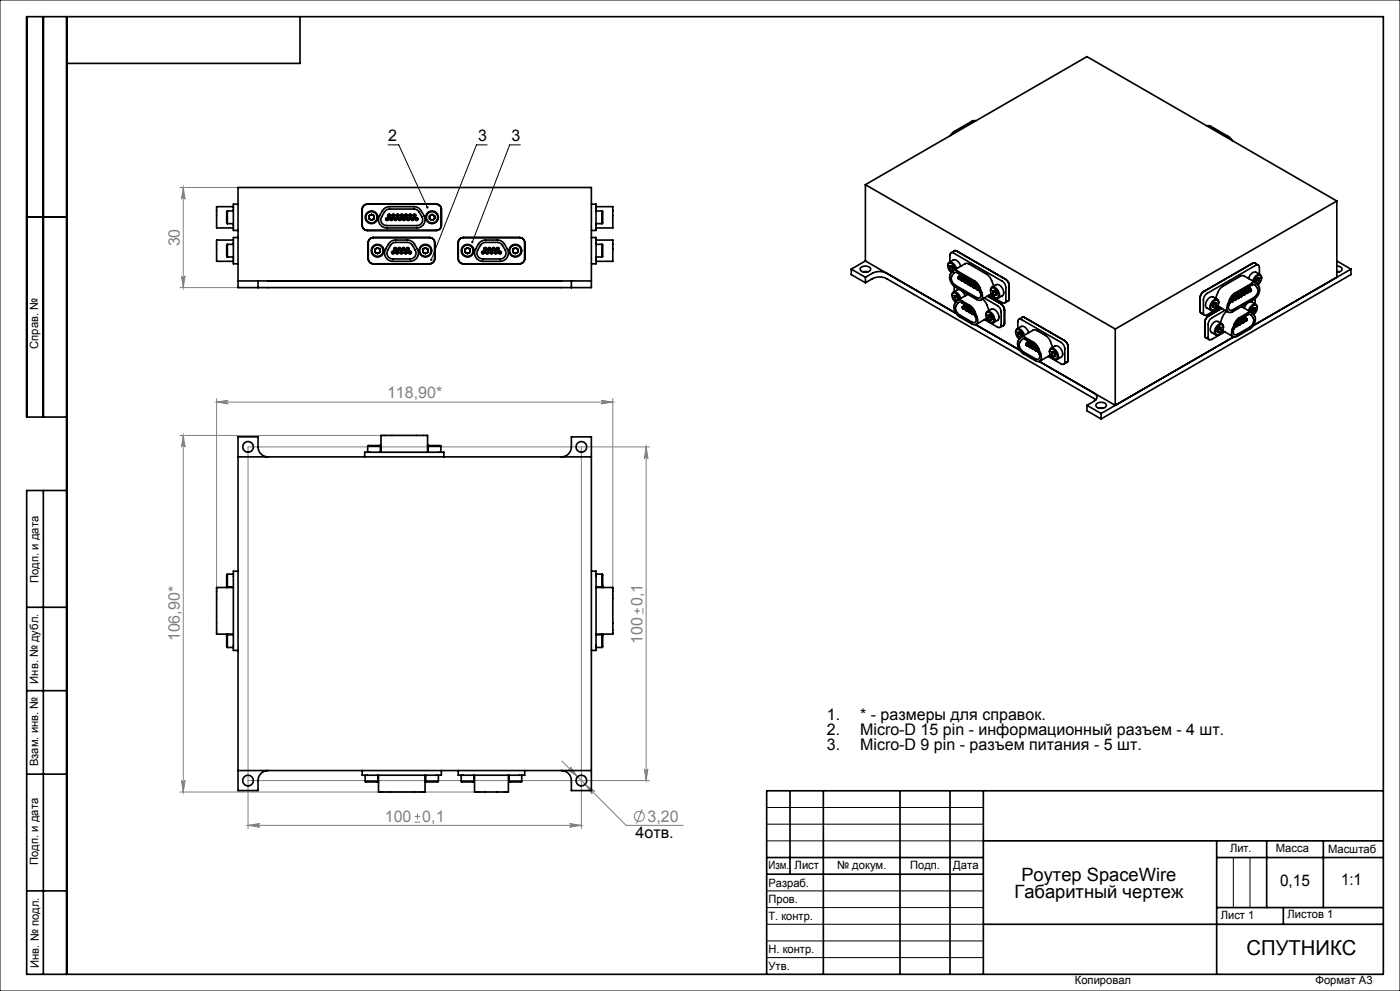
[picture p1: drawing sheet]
<svg xmlns="http://www.w3.org/2000/svg" width="420mm" height="297mm" viewBox="0 0 420 297" stroke-linecap="round" stroke-linejoin="round" font-family="sans-serif">
<g fill="none" stroke="#808080" stroke-width=".3">
<path d="M54 56.2h17.4M55 56.2l.5 3.5a.54 .54 0 0 0-.5-.5 .54 .54 0 0 0-.6 .5zM55 56.2v30M54 86.2h17.4M54.4 82.7a.54 .54 0 0 0 .6 .5 .54 .54 0 0 0 .5-.5l-.5 3.5zM65 119.5v59.9M180.3 120l3.5 .5-3.5 .5a.54 .54 0 0 0 .6-.5 .54 .54 0 0 0-.6-.5zM183.8 119.5v59.9M54 130.5h63.6M55 130.5l.5 3.5a.54 .54 0 0 0-.5-.5 .54 .54 0 0 0-.6 .5zM55 130.5v106.9M65 120.5l3.5-.5a.54 .54 0 0 0-.5 .5 .54 .54 0 0 0 .5 .5z"/>
<path d="M65 120.5h118.8M174.4 133.9v114.5M193.8 133.9v100M193.8 133.9l.6 3.5a.54 .54 0 0 0-.6-.5 .54 .54 0 0 0-.5 .5zM194.8 133.9h-120.4v114.5M190.3 183.1h1.7M191.2 182.3v1.7M192.9 182.3v1.7M54 237.4h91.7M54.4 233.9a.54 .54 0 0 0 .6 .5 .54 .54 0 0 0 .5-.5l-.5 3.5zM74.4 233.9h120.4M168.5 228l19.3 19.4h17.2"/>
<path d="M171.2 229.9l2.1 2.9-2.9-2.1a.54 .54 0 0 0 .8 0 .54 .54 0 0 0 0-.8zM175.5 235.1l2.9 2.1a.54 .54 0 0 0-.7 0 .54 .54 0 0 0-.1 .7zM193.3 230.4a.54 .54 0 0 0 .5 .5 .54 .54 0 0 0 .6-.5l-.6 3.5zM74.4 247.4l3.5-.6a.54 .54 0 0 0-.5 .6 .54 .54 0 0 0 .5 .5zM74.4 247.4h100M124.4 246.4h1.7M124.4 244.7h1.7M125.2 243.8v1.7M170.9 246.8l3.5 .6-3.5 .5a.54 .54 0 0 0 .5-.5 .54 .54 0 0 0-.5-.6zM192.7 242.5l-1.8 4.3"/>
<circle cx="191.8" cy="244.7" r="1.5"/>
</g>
<g fill="none" stroke="#000" stroke-width=".3">
<path d="M0 0h420v297h-420zM116.4 43.4h3.2l8.6 18.8M146.1 43.4h-3.2l-13.5 34.5M156.1 43.4h-3.2l-11.2 29.1M230 242h65M230 247h65M230 252h65M370 257v15M375 257v15M230 267h65M230 272h65M230 277h65"/>
<path d="M230 282h65M230 287h65"/>
</g>
<g fill="none" stroke="#000" stroke-width=".5">
<path d="M13 5v120M20 5v287M90 5v14h-70M8 65h12M20 125h-12v-120h407v287h-407v-145h12M13 147v145M8 182h12M8 207h12M8 232h12M237 237v25M247 237v55M270 237v55"/>
<path d="M285 237v55M295 237v55M415 237h-185v55M230 257h65M295 252h120M365 252v40M365 257h50M380 252v20M397 252v20M8 267h12M230 262h65M295 277h120"/>
<path d="M365 272h50M385 272v5"/>
</g>
<path d="M128 61.9l-.1 .5 .5 .1-.2-.3 .2 .2 .1-.4zM129.1 77.6l-.1 .3 .2 .3 .2-.3-.2 .3a.36 .36 0 0 0 .5-.4 .36 .36 0 0 0-.6-.2zM141.4 72.3l.1 .5 .2-.3-.1 .4a.36 .36 0 0 0 .4-.5 .36 .36 0 0 0-.6-.1z" fill="#000"/>
<g fill="#808080">
<path d="M74.4 247.4l3.5-.6a.54 .54 0 0 0-.5 .6 .54 .54 0 0 0 .5 .5zM170.9 246.8l3.5 .6-3.5 .5a.54 .54 0 0 0 .5-.5 .54 .54 0 0 0-.5-.6zM65 120.5l3.5-.5a.54 .54 0 0 0-.5 .5 .54 .54 0 0 0 .5 .5zM180.3 120l3.5 .5-3.5 .5a.54 .54 0 0 0 .6-.5 .54 .54 0 0 0-.6-.5zM171.2 229.9a.54 .54 0 0 1 0 .8 .54 .54 0 0 1-.8 0l2.9 2.1zM175.5 235.1l2.1 2.8a.54 .54 0 0 1 .1-.7 .54 .54 0 0 1 .7 0z"/>
<path d="M54.4 82.7a.54 .54 0 0 0 .6 .5 .54 .54 0 0 0 .5-.5l-.5 3.5zM55 56.2l.5 3.5a.54 .54 0 0 0-.5-.5 .54 .54 0 0 0-.6 .5z"/>
<path d="M193.8 133.9l.6 3.5a.54 .54 0 0 0-.6-.5 .54 .54 0 0 0-.5 .5zM193.3 230.4a.54 .54 0 0 0 .5 .5 .54 .54 0 0 0 .6-.5l-.6 3.5zM55 130.5l.5 3.5a.54 .54 0 0 0-.5-.5 .54 .54 0 0 0-.6 .5zM54.4 233.9a.54 .54 0 0 0 .6 .5 .54 .54 0 0 0 .5-.5l-.5 3.5z"/>
</g>
<g fill="none" stroke="#000" stroke-width=".5">
<path d="M292.7 36.2l-.9 .1-5.5 3.1-1.2 1.2M362.1 37.8l.5-.1 .7 .2 5.4 3.2 1 1.1M259.6 55.3v22.9M259.6 55.3l66.5-38.3 74.9 43.2M259.6 55.3l75 43.3M68.2 67h1.8M68.2 63.2h1.8M68.2 63.2l-.2 .2v3.4l.2 .2M68.2 73.2l-.2 .2v3.4l.2 .2M68.2 77h1.8M68.2 73.2h1.8M68.2 63.2v3.8"/>
<path d="M68.2 73.2v3.8M70 71.9h-5v6.4h5M70 61.9h-5v6.4h5M71.4 71.2h-1.4v7.9h1.4M71.4 61.2h-1.4v7.9h1.4M108.7 67.5a1.57 1.57 0 0 0 1.5 1.6M110.2 61.2a1.57 1.57 0 0 0-1.5 1.6M110.5 77.5a1.57 1.57 0 0 0 1.5 1.6M110.7 64.7l.8-.5 .7 .5v.9l-.7 .4-.8-.4zM110.9 71.6l1.1-.4h16.9a1.5 1.5 0 0 1 1.5 1.5v4.9a1.5 1.5 0 0 1-1.5 1.5h-16.9a1.5 1.5 0 0 1-1.5-1.5v-4.9zM112 71.2a1.57 1.57 0 0 0-1.5 1.6M112.5 74.7l.8-.5 .7 .5v.9l-.7 .4-.8-.4z"/>
<path d="M115.1 62.7l1.4-.7 7.7-.1a2.46 2.46 0 0 1 2.1 1.3 3.5 3.5 0 0 1 .9 3.9 2.46 2.46 0 0 1-2.1 1.2h-9.1a2.46 2.46 0 0 1-2.1-3.7zM115.6 63.2l1.3-.6h7.3a1.75 1.75 0 0 1 1.5 .9 3.1 3.1 0 0 1 1.1 2.8 1.75 1.75 0 0 1-1.7 1.3h-9.1a1.75 1.75 0 0 1-1.5-2.6zM116.9 72.7l1.4-.7 3.9-.1a2.46 2.46 0 0 1 2.1 1.3 3.5 3.5 0 0 1 .9 3.9 2.46 2.46 0 0 1-2.1 1.2h-5.3a2.46 2.46 0 0 1-2.1-3.7zM117.4 73.2l1-.5 3.8-.1a1.75 1.75 0 0 1 1.5 .9 3.1 3.1 0 0 1 1.1 2.8 1.75 1.75 0 0 1-1.7 1.3h-5.3a1.75 1.75 0 0 1-1.5-2.6zM126.8 74.7l.8-.5 .8 .5v.9l-.8 .4-.8-.4zM128.8 71.2a1.57 1.57 0 0 1 1.6 1.6M128.8 64.7l.8-.5 .8 .5v.9l-.8 .4-.8-.4zM130.4 77.5a1.57 1.57 0 0 1-1.6 1.6M130.8 61.2a1.57 1.57 0 0 1 1.6 1.6M130.9 61.2h-20.7a1.5 1.5 0 0 0-1.5 1.5v4.9a1.5 1.5 0 0 0 1.5 1.5h20.7M130.9 61.2a1.5 1.5 0 0 1 1.5 1.5v4.9a1.5 1.5 0 0 1-1.5 1.5M132.4 67.5a1.57 1.57 0 0 1-1.6 1.6"/>
<path d="M137.5 77.5a1.57 1.57 0 0 0 1.5 1.6M137.9 71.6l1.1-.4h16.9a1.5 1.5 0 0 1 1.5 1.5v4.9a1.5 1.5 0 0 1-1.5 1.5h-16.9a1.5 1.5 0 0 1-1.5-1.5v-4.9zM139 71.2a1.57 1.57 0 0 0-1.5 1.6M139.5 74.7l.8-.5 .7 .5v.9l-.7 .4-.8-.4zM143.9 72.7l1.4-.7 3.9-.1a2.46 2.46 0 0 1 2.1 1.3 3.5 3.5 0 0 1 .9 3.9 2.46 2.46 0 0 1-2.1 1.2h-5.3a2.46 2.46 0 0 1-2.1-3.7zM144.4 73.2l1-.5 3.8-.1a1.75 1.75 0 0 1 1.5 .9 3.1 3.1 0 0 1 1.1 2.8 1.75 1.75 0 0 1-1.7 1.3h-5.3a1.75 1.75 0 0 1-1.5-2.6zM153.8 74.7l.8-.5 .8 .5v.9l-.8 .4-.8-.4zM155.8 71.2a1.57 1.57 0 0 1 1.6 1.6M157.4 77.5a1.57 1.57 0 0 1-1.6 1.6M177.4 71.2h1.4v7.9h-1.4M177.4 61.2h1.4v7.9h-1.4M178.8 71.9h5v6.4h-5"/>
<path d="M178.8 61.9h5v6.4h-5M178.8 67h1.8M178.8 63.2h1.8M178.8 77h1.8M178.8 73.2h1.8M180.6 73.2v3.8M180.6 73.2l.2 .2v3.4l-.2 .2M180.6 63.2v3.8M180.6 63.2l.2 .2v3.4l-.2 .2M259.6 78.2l27.2 15.7M259.6 78.2l-4.2 2.5M284.3 79.7l.2-.9a1.79 1.79 0 0 1 2.4 1.7"/>
<path d="M284.7 78.6l1.3-.7a1.99 1.99 0 0 1 2.2 1.9M285 78.5v-2a.68 .68 0 0 1 .3-.7 .68 .68 0 0 1 .8 0l14.6 8.5a2.45 2.45 0 0 1 1.1 1.9v3.8a.68 .68 0 0 1-.4 .8 .68 .68 0 0 1-.7-.1l-3.9-2.3M285.7 79.8v.2M285.7 79.9l.3 .5M286.1 75.3l.3-.2 .6 .1 14.7 8.5a2.34 2.34 0 0 1 1.1 1.9M287.1 75.3l-.6-.2-1.2 .7M375.7 78.9l.6-.1 1.2 .6M376.7 79l-.3-.2-.6 .1-14.7 8.5a2.45 2.45 0 0 0-1.1 1.9l.1 4.1 .4 .6M401 79.7a1.16 1.16 0 0 1 1.5 1.3l-.8 .5-.7 .1M401 78.2l4.3 2.5M401 60.2l-66.4 38.4M401 60.2v22.9"/>
<path d="M71.4 84.2h6M77.4 84.2h94M77.4 86.2h94M77.4 86.2h-6v-30h106v30h-6M77.4 84.2v2M171.4 84.2h6M171.4 84.2v2M255.4 80.7l4.2 2.4M255.4 80.7v1.6l4.2 2.4M258.1 80.3a1.99 1.99 0 0 1 3.1 .4 1.85 1.85 0 0 1-3.2 0zM258.9 81.5h1.5M259.6 84.7a7.4 7.4 0 0 1 3.7-1.7l1.7 .1 1 .4 62.7 36.3"/>
<path d="M259.6 83.1v1.6M266 81.9a4.7 4.7 0 0 0-4.3 0l-2.1 1.2M285 80.4v-.7l.5-.1 .6 .7v.7M285 80.4l.5 .7M285.6 88.6l.2-.9a1.79 1.79 0 0 1 2.4 1.7M285.7 80l-.7 .4M285.7 80l.3 .4M285.8 81.2l.5-.2 .7 .1 5.4 3.1 .9 .8 .6 1.1a4 4 0 0 1 .6 3.5 1.07 1.07 0 0 1-1.5 .2l-6.4-3.7a3 3 0 0 1-.8-4.9zM286 80.4l.1 .1zM286 81.1l3.5-2.1h1l5.9 3.5 1 1.2 .7 2M286 81.1h-.5M286.1 80.8l-.6 .3"/>
<path d="M286.2 81.8l.8-.1 5.4 3.1 1.1 1.3a4 4 0 0 1 .7 2.7 .72 .72 0 0 1-1.2 .4l-6.4-3.7a2.23 2.23 0 0 1-.4-3.7zM286.3 85.8v1.6M286.3 89.3v-.7h.5l.6 .6v.7M286.3 89.3l.5 .7M286.7 80.7l-.1-.2a1.93 1.93 0 0 0-1.9-1.6 2.02 2.02 0 0 0 .7 2.8M287 88.8v.1M287 88.9l-.7 .4M287 88.9l.2 .4M287 88.8l.2 .5M287.1 90.1l.5-.2 .7 .1 2.7 1.6 .9 .7 .6 1.1a4 4 0 0 1 .6 3.6 1.07 1.07 0 0 1-1.5 .1l-3.7-2.1a3 3 0 0 1-.8-4.9zM287.2 89.3l.2 .1zM287.3 90h-.5"/>
<path d="M287.4 89.7l-.6 .3M287.5 83a.36 .36 0 0 1 .4 .3 .36 .36 0 0 1-.2 .4l-.3-.3zM287.5 90.7l.8-.1 2.7 1.5 1.1 1.4a4 4 0 0 1 .7 2.7 .72 .72 0 0 1-1.2 .3l-3.7-2.1a2.23 2.23 0 0 1-.4-3.7zM287.5 83.1l.3 .2v.3l-.3-.1zM287.8 86.7l-1.8 .9M287.9 82.8l-.4 .2M287.9 82.4a.36 .36 0 0 1 .5 .2 .36 .36 0 0 1-.3 .5l-.3-.4zM288 82.5l.2 .2v.3l-.2-.2zM288 89.6l-.1-.2a1.93 1.93 0 0 0-1.9-1.6 2.02 2.02 0 0 0 .7 2.8M288.1 82.3l-.2 .1M288.3 83.5a.36 .36 0 0 1 .5 .3 .36 .36 0 0 1-.2 .4l-.3-.3zM288.4 83.7l.3 .1v.3l-.3-.1z"/>
<path d="M288.7 87.3l.8 1.4M288.7 91.9a.36 .36 0 0 1 .5 .3 .36 .36 0 0 1-.3 .4l-.2-.3zM288.7 83.2l-.8 .5M288.8 83.3l-.5 .2M288.8 82.9a.36 .36 0 0 1 .5 .2 .36 .36 0 0 1-.3 .5l-.3-.4zM288.8 92l.3 .2v.3l-.3-.1zM288.9 83l.2 .2v.3l-.2-.2zM288.9 82.8l-.6 .3M289 82.8l-.2 .1M289.1 91.7l-.4 .2M289.2 91.3a.36 .36 0 0 1 .4 .2 .36 .36 0 0 1-.2 .5l-.3-.4zM289.2 84.1a.36 .36 0 0 1 .5 .2 .36 .36 0 0 1-.2 .5l-.3-.4z"/>
<path d="M289.2 91.4l.3 .2v.3l-.3-.2zM289.3 84.2l.3 .1v.4l-.3-.2zM289.3 91.2l-.1 .1M289.6 92.4a.36 .36 0 0 1 .5 .3 .36 .36 0 0 1-.3 .4l-.2-.3zM289.6 92.4l.4-.2-.9 .4M289.6 83.8l-.8 .5M289.7 83.8l-.5 .3M289.7 92.6l.3 .1v.3l-.3-.1zM289.7 83.4a.36 .36 0 0 1 .5 .3 .36 .36 0 0 1-.3 .4l-.3-.3zM289.8 83.5l.2 .2v.3l-.2-.1zM289.8 83.3l-.6 .3M289.9 83.3l-.2 .1"/>
<path d="M290.1 91.8a.36 .36 0 0 1 .4 .2 .36 .36 0 0 1-.2 .5l-.3-.4zM290.1 84.6a.36 .36 0 0 1 .5 .2 .36 .36 0 0 1-.2 .5l-.3-.4zM290.1 91.9l.3 .2v.3l-.3-.2zM290.2 84.7l.3 .2v.3l-.3-.2zM290.2 91.7l-.6 .3M290.3 88.2l-3 1.8M290.5 93a.36 .36 0 0 1 .5 .2 .36 .36 0 0 1-.3 .5l-.2-.4zM290.5 84.3l-.8 .5M290.6 84.3l-.5 .3M290.6 83.9a.36 .36 0 0 1 .5 .3 .36 .36 0 0 1-.3 .4l-.3-.3zM290.6 93.1l.3 .1v.4l-.3-.2zM290.7 84.1l.2 .1v.3l-.2-.1z"/>
<path d="M290.7 83.8l-.6 .3M290.8 83.8l-.2 .1M290.9 92.7l-.9 .5M290.9 92.7l-.4 .3M291 92.3a.36 .36 0 0 1 .4 .3 .36 .36 0 0 1-.2 .4l-.3-.3zM291 85.1a.36 .36 0 0 1 .5 .2 .36 .36 0 0 1-.2 .5l-.3-.4zM291 85.1l.5-.2-.9 .4M291 92.4l.3 .2v.3l-.3-.1zM291.1 85.2l.3 .2v.3l-.3-.2zM291.1 92.2l-.6 .3M291.4 93.5a.36 .36 0 0 1 .5 .2 .36 .36 0 0 1-.3 .5l-.2-.4zM291.5 84.5a.36 .36 0 0 1 .5 .2 .36 .36 0 0 1-.3 .5l-.3-.4z"/>
<path d="M291.5 93.6l.3 .2v.3l-.3-.2zM291.6 84.6l.2 .1v.4l-.2-.2zM291.6 84.3l-.6 .4M291.7 84.4l-.2 .1M291.7 92.8l-.3 .2M291.8 92.9l.3 .7M291.8 93.2l-.9 .5M291.8 93.2l-.4 .3M291.9 93.1l.1 .3M291.9 85.6a.36 .36 0 0 1 .5 .3 .36 .36 0 0 1-.3 .4l-.2-.4zM291.9 85.6l.5-.2-.9 .4M292 85.7l.3 .2v.3l-.3-.1z"/>
<path d="M292.3 94l-.5 .2M292.3 94l.3 .7M292.3 94.2l.2 .4M292.4 85a.36 .36 0 0 1 .5 .2 .36 .36 0 0 1-.3 .5l-.3-.4zM292.5 85.1l.2 .2v.3l-.2-.2zM292.5 84.8l-.6 .4M292.6 84.9l-.2 .1M292.7 97.3l13.2 7.6M292.8 86.1a.36 .36 0 0 1 .5 .3 .36 .36 0 0 1-.3 .4l-.2-.3zM292.9 86.2l.3 .2v.3l-.3-.1zM293.1 85.5l-.3 .2M293.2 85.6l.3 .6"/>
<path d="M293.2 85.8l-.8 .5M293.2 85.9l-.4 .2M293.3 85.7l.2 .4M293.7 86.6l-.4 .3M293.7 86.7l.3 .7M293.8 86.8l.1 .4M294.7 89.6l1.1 1.2 .9 2.3M295.3 89.3l3.9 2.3a2.45 2.45 0 0 1 1.2 1.9v3.9a.68 .68 0 0 1-.4 .7 .68 .68 0 0 1-.8-.1l-3.9-2.2M295.8 94.4l.2-.8a1.77 1.77 0 0 1 2.4 1.6v1.1l-.3 .4-.4 .1-.7-.3M296 95.4l-3.2 1.8M296.1 93.7a1.96 1.96 0 0 1 1.7 2.9 1.96 1.96 0 0 1-1.7-2.9zM296.2 93.4l1.2-.7a2.19 2.19 0 0 1 1.9 3.3l-1.2 .7"/>
<path d="M296.2 88.7l4.1 2.4a2.34 2.34 0 0 1 1 1.8M296.4 95.2v-.7l.6-.1 .5 .7v.7l-.5 .1M296.4 95.2l.6 .7M297.1 94.6v.2M297.1 94.8l-.7 .4M297.1 94.8l.3 .3M297.2 94.7l.2 .4M297.2 87.1l.2-.9a1.77 1.77 0 0 1 2.4 1.7l.1 .6-.4 .8-.4 .1-.7-.2M297.4 95.1l.1 .1zM297.4 88.1l-3.2 1.8M297.5 95.6l-.5 .3M297.5 86.3a1.96 1.96 0 0 1 1.7 3 1.96 1.96 0 0 1-1.7-3z"/>
<path d="M297.6 86.1l1.2-.8a2.19 2.19 0 0 1 1.9 3.3l-1.2 .8M297.8 87.8v-.7h.6l.5 .6v.8h-.5M297.8 87.8l.6 .7M298.5 87.3v.1M298.5 87.4l-.7 .4M298.5 87.4l.3 .4M298.6 87.3l.2 .5M298.8 87.8l.1 .1zM298.9 88.2l-.5 .3M300.2 91a2.45 2.45 0 0 1 1.1 2M301.3 96.8l-.1 .6-1.2 .7M301.3 92.9v4.2l-.4 .5"/>
<path d="M301.6 83.7a2.45 2.45 0 0 1 1.2 1.9M302.8 89.5l-.2 .6-1.2 .7M302.8 85.6l-.1 4.2-.4 .5M304.7 99.6l.2-.9a1.79 1.79 0 0 1 2.4 1.8M305.1 98.6l1.3-.8a1.99 1.99 0 0 1 2.2 1.9M305.3 98.4v-2a.68 .68 0 0 1 .4-.7 .68 .68 0 0 1 .8 .1l11.8 6.8a2.45 2.45 0 0 1 1.1 2v3.8a.68 .68 0 0 1-.3 .7 .68 .68 0 0 1-.8 0l-3.9-2.3M306.1 99.8v.1M306.1 99.9l-.7 .5M306.1 99.8l.4 .6-.4-.5M307.4 95.2l11.9 6.9a2.45 2.45 0 0 1 1.1 1.9v4.1l-.4 .5M307.4 95.2l-.6-.2-.3 .2M307.4 95.2l-.6-.1-1.1 .6"/>
<path d="M334.6 98.6v22.9l-22.8-13.2M360 93.1l.2 .7 1.1 .6M361.4 96.6l.1 4.2 .4 .5M362.1 95.1l4.4-2.7-3.9 2.3a2.47 2.47 0 0 0-1.2 1.9zM363.8 92l.5 .2M363.9 91.5h.1M364 90.4l.9-.5 .4 .1a1.96 1.96 0 0 1-1.7 2.9 1.7 1.7 0 0 1 .4-2.5zM364.2 91.2v-.2l-.3 .5M364.2 91.2l.7 .4M364.2 91.2l-.3 .3M364.9 91.6l.1-.8-.5-.1-.6 .6-.1 .8 .5 .1M364.9 91.6l-.6 .6"/>
<path d="M365.2 89.7l-1.3-.7a2.18 2.18 0 0 0-1.9 3.3l1.3 .7M365.3 99.3l.4 .3M365.3 98.9h.1M365.4 97.8l.9-.5h.4a1.96 1.96 0 0 1-1.7 3 1.71 1.71 0 0 1 .4-2.5zM365.4 91.7l3.1 1.9M365.6 90.8a.88 .88 0 0 0-1.1-1.1 2.62 2.62 0 0 0-1.4 3.1 .92 .92 0 0 0 1.3 .1M365.6 98.6v-.3l-.3 .6M365.6 98.6l.7 .4M365.6 98.6l-.3 .3M366.3 99l.1-.8-.5-.2-.6 .7-.1 .7 .5 .2M366.3 99l-.6 .6M366.6 97.1l-1.2-.8a2.18 2.18 0 0 0-1.9 3.3l1.2 .8"/>
<path d="M366.8 99.1l3.2 1.8M367 98.1a.88 .88 0 0 0-1.1-1 2.63 2.63 0 0 0-1.4 3 .93 .93 0 0 0 1.3 .1M367.5 93l-4 2.3a2.46 2.46 0 0 0-1.1 1.9v3.9a.68 .68 0 0 0 .4 .7 .68 .68 0 0 0 .7-.1l3.9-2.2M368.1 93.3l-1.1 1.2-.9 2.3M369 90.5l-.1 .4M369.1 90.4l-.3 .6M369.1 90.3l.4 .2M369.5 89.4l-.2 .3M369.5 89.4h.1M369.5 89.6l.4 .2M369.6 89.5l.8 .5M369.6 89.3l-.3 .6"/>
<path d="M369.6 89.9l.3-.1a.34 .34 0 0 1 0 .5 .34 .34 0 0 1-.5 0zM369.6 89.2l.4 .2M369.7 88.4l5.9-3.5a1.07 1.07 0 0 1 1.5 .1 3 3 0 0 1-.9 4.8l-6.4 3.6a1.16 1.16 0 0 1-1.5 0 1.16 1.16 0 0 1-.2-1.5l.9-2.4zM369.9 88.9l5.7-3.4 .5-.2 .5 .2a2.23 2.23 0 0 1-.4 3.7l-6.7 3.8a.83 .83 0 0 1-.9-.3 .83 .83 0 0 1 0-.9l.8-2.2zM370.1 88.8l.2-.2a.34 .34 0 0 1 .1 .5 .34 .34 0 0 1-.5 .1zM370.2 88.6h.2M370.3 88.5l.6 .3M370.4 89.1l.4 .2M370.4 97.9l-.1 .3M370.5 89l.8 .5M370.5 97.7l-.3 .7M370.5 89.4l.2-.1a.34 .34 0 0 1 .1 .5 .34 .34 0 0 1-.5 0z"/>
<path d="M370.5 97.6l.4 .3M370.9 96.8l-.2 .3M370.9 96.8h.1M370.9 96.9l.5 .3M371 88.2l.2-.1a.34 .34 0 0 1 .1 .5 .34 .34 0 0 1-.5 .1zM371 96.9l.8 .5M371 96.6l-.3 .6M371 97.3l.3-.2a.34 .34 0 0 1 .1 .5 .34 .34 0 0 1-.5 .1zM371.1 96.5l.3 .2M371.1 95.8l3.2-2a1.07 1.07 0 0 1 1.5 .1 3 3 0 0 1-.9 4.8l-3.7 2.1a1.16 1.16 0 0 1-1.5-.1 1.16 1.16 0 0 1-.2-1.5l.9-2.4zM371.1 88l.2 .1M371.2 88l.6 .3"/>
<path d="M371.3 96.2l3.2-1.9 .8 .1a2.23 2.23 0 0 1-.4 3.7l-4 2.2a.83 .83 0 0 1-.9-.3 .83 .83 0 0 1 0-.9l.8-2.2zM371.4 88.9l.2-.1a.34 .34 0 0 1 .1 .4 .34 .34 0 0 1-.5 .1zM371.5 96.1l.2-.1a.34 .34 0 0 1 .1 .5 .34 .34 0 0 1-.5 0zM371.7 95.9l.1 .1M371.7 95.9l.6 .3M371.7 88.8l-.4-.3 .9 .5M371.8 96.4l.5 .2M371.9 87.7l.2-.1a.34 .34 0 0 1 .1 .5 .34 .34 0 0 1-.5 0zM371.9 96.3l.8 .5M371.9 96.7l.3-.1a.34 .34 0 0 1 .1 .5 .34 .34 0 0 1-.5 .1zM372 87.5l.2 .1M372.1 87.5l.6 .3"/>
<path d="M372.2 88l.4 .3M372.3 87.9l.8 .6M372.3 88.4l.2-.2a.34 .34 0 0 1 .1 .5 .34 .34 0 0 1-.5 .1zM372.4 95.6l.2-.1a.34 .34 0 0 1 .1 .5 .34 .34 0 0 1-.5 0zM372.5 91.9l3 1.8M372.5 95.4l.2 .1M372.6 95.3l.6 .4M372.8 87.2l.2-.1a.34 .34 0 0 1 .1 .5 .34 .34 0 0 1-.5 0zM372.8 96.2l.3-.1a.34 .34 0 0 1 .1 .5 .34 .34 0 0 1-.5 0zM372.9 87l.2 .1M373 87l.6 .3M373.1 87.5l.4 .2"/>
<path d="M373.2 87.4l.8 .5M373.2 96.1l-.5-.2 .9 .4M373.2 87.8l.2-.1a.34 .34 0 0 1 .1 .5 .34 .34 0 0 1-.5 .1zM373.3 95.1l.2-.2a.34 .34 0 0 1 .1 .5 .34 .34 0 0 1-.5 .1zM373.4 94.9l.2 .1M373.6 95.4l.5 .2M373.7 86.7l.2-.1a.34 .34 0 0 1 .1 .5 .34 .34 0 0 1-.5 0zM373.7 95.7l.3-.1a.34 .34 0 0 1 .1 .5 .34 .34 0 0 1-.5 0zM373.8 86.5l.2 .1M373.9 86.4l.6 .4M374 87l.4 .2M374.1 86.9l.8 .5"/>
<path d="M374.1 91l-.8 1.4M374.1 87.3l.2-.1a.34 .34 0 0 1 .1 .5 .34 .34 0 0 1-.5 0zM374.6 86.2l.2-.2a.34 .34 0 0 1 .1 .5 .34 .34 0 0 1-.5 .1zM374.7 86l.2 .1M374.8 93.3l.1-.2a1.93 1.93 0 0 1 1.9-1.6 2.01 2.01 0 0 1-.7 2.8M374.9 86.5l.4 .2M375 86.8l.2-.1a.34 .34 0 0 1 .1 .5 .34 .34 0 0 1-.5 0zM375 90.4l1.8 .8M375.4 93.4l.5 .3M375.5 93h-.1M375.8 92.7l.7 .4M375.8 92.7l-.3 .3"/>
<path d="M375.8 92.5l-.3 .5M375.8 92.5v.2M376.1 84.4v-.2a1.93 1.93 0 0 1 2-1.6 2.02 2.02 0 0 1-.8 2.8M376.5 93.1l.1-.8-.5-.1-.6 .6-.1 .8 .5 .1M376.5 93.1l-.6 .6M376.5 89.5v1.6M376.7 84.5l.5 .3M376.8 84.1h-.1M376.8 84.8l-3.5-2.1h-1.1l-5.8 3.5-.8 .9-.9 2.3M377 83.8l.8 .4M377 83.8l-.2 .3M377.1 83.6l-.3 .5"/>
<path d="M377.1 83.6l-.1 .2M377.2 92.3a.88 .88 0 0 0-1.1-1.1 2.87 2.87 0 0 0-1.5 1.9M377.8 84.2v-.8l-.5-.1-.5 .6-.1 .8 .5 .1M377.8 84.2l-.6 .6M377.8 82.2v-2a.68 .68 0 0 0-.3-.8 .68 .68 0 0 0-.8 .1l-14.6 8.4a2.46 2.46 0 0 0-1.1 2v3.8a.68 .68 0 0 0 .3 .7 .68 .68 0 0 0 .8 0l3.9-2.3M378.1 82.3l-1.3-.7a2.07 2.07 0 0 0-2.2 1.9M378.5 83.4a.88 .88 0 0 0-1.2-1.1 2.87 2.87 0 0 0-1.5 1.9M401 81.4l.8 .1M405.3 80.7l-29.3 16.9M405.3 80.7v1.6l-75 43.3M305.4 100.4v-.8h.5l.6 .7v.7M305.4 100.4l.5 .6"/>
<path d="M306.2 101.1l.5-.2 .7 .1 2.7 1.6 .9 .8 .6 1.1a4 4 0 0 1 .6 3.5 1.07 1.07 0 0 1-1.5 .1l-3.7-2.1a3 3 0 0 1-.8-4.9zM306.3 101l3.6-2 .8-.1 3.6 2.2 .7 1 .8 2M306.4 101h-.5M306.5 100.7l-.6 .3M306.6 101.7l.8-.1 2.7 1.6 1.1 1.3a4 4 0 0 1 .7 2.7 .72 .72 0 0 1-1.2 .4l-3.7-2.2a2.23 2.23 0 0 1-.4-3.7zM307.1 100.6l-.1-.2a1.93 1.93 0 0 0-1.9-1.6 2.02 2.02 0 0 0 .7 2.8M307.8 102.9a.36 .36 0 0 1 .5 .3 .36 .36 0 0 1-.3 .4l-.2-.3zM307.9 103.1l.3 .1v.4l-.3-.2zM308.2 102.7l-.4 .2M308.3 102.3a.36 .36 0 0 1 .4 .3 .36 .36 0 0 1-.2 .4l-.3-.4zM308.3 102.4l.3 .2v.3l-.3-.2zM308.4 102.2l-.1 .1"/>
<path d="M308.7 103.5a.36 .36 0 0 1 .5 .2 .36 .36 0 0 1-.3 .5l-.2-.4zM308.8 103.6l.3 .1v.4l-.3-.2zM309.1 103.2l-.9 .5M309.1 103.2l-.4 .3M309.2 102.8a.36 .36 0 0 1 .4 .3 .36 .36 0 0 1-.2 .4l-.3-.3zM309.2 102.9l.3 .2v.3l-.3-.1zM309.3 102.7l-.6 .3M309.3 102.7l-.1 .1M309.6 104a.36 .36 0 0 1 .5 .2 .36 .36 0 0 1-.3 .5l-.2-.4zM309.7 104.1l.3 .2v.3l-.3-.2zM310 103.7l-.9 .5M310 103.7l-.4 .3"/>
<path d="M310.1 103.3a.36 .36 0 0 1 .4 .3 .36 .36 0 0 1-.2 .4l-.3-.3zM310.1 103.5l.3 .1v.3l-.3-.1zM310.2 103.2l-.6 .3M310.2 103.3h-.1M310.5 104.5a.36 .36 0 0 1 .5 .2 .36 .36 0 0 1-.3 .5l-.2-.4zM310.6 104.6l.3 .2v.3l-.3-.2zM310.8 103.9l-.3 .2M310.9 104l.3 .6M310.9 104.2l-.9 .5M310.9 104.3l-.4 .2M311 104.1l.1 .3M311.4 105l-.5 .2"/>
<path d="M311.4 105.1l.2 .6M311.4 105.2l.2 .4M314.9 105.5l.2-.9a1.77 1.77 0 0 1 2.3 1.6l.1 .7-.3 .8-.4 .1-.7-.3M315.1 106.4l-3.2 1.9M315.2 104.7a1.96 1.96 0 0 1 1.7 2.9 1.96 1.96 0 0 1-1.7-2.9zM315.2 104.4l1.3-.7a2.19 2.19 0 0 1 1.9 3.3l-1.3 .7M315.5 106.2v-.7l.6-.1 .5 .7v.7l-.5 .1M315.5 106.2l.6 .7M316.2 105.6v.2M316.2 105.8l-.7 .4M316.2 105.8l.3 .3M316.2 105.7l.3 .4"/>
<path d="M316.5 106.1l.1 .2zM316.6 106.6l-.5 .3M320.4 107.8l-.2 .6-1.1 .7M328.2 117.8a1.29 1.29 0 0 1 .9 1.2 1.29 1.29 0 0 1-.9 1.3l-2.1 1.2M361.4 100.5l.2 .6 1.2 .7M370.1 101l-39.8 22.9M71.4 136.9h106M80.4 136.9a3 3 0 0 1-3-3v-3h-6v106h6v-3a3 3 0 0 1 3-3M109.4 136.9v-1.4h23.8v1.4M110.3 133.7v1.8M110.3 133.7h4M113.9 133.5h-3.4l-.2 .2"/>
<path d="M113.9 133.5l.2 .2v1.8M113.9 133.5h.4M114.3 135.5v-5h14v5M128.3 133.7h4M128.3 133.5h.4M128.7 133.5h3.4l.2 .2M128.7 133.5l-.2 .2v1.8M132.3 133.7v1.8M168.4 136.9a3 3 0 0 0 3-3v-3h6v106h-6v-3a3 3 0 0 0-3-3M326.1 121.5l4.2 2.4M326.1 121.5v1.6l4.2 2.5M328.9 121.1a1.99 1.99 0 0 1 3 .4 1.85 1.85 0 0 1-3.2 0z"/>
<path d="M329.6 122.3h1.5M330.3 123.9v1.7M68 175.7l.2 .2h1.8M68.2 172.1v4M68.2 172.1l-.2 .2v3.8M68.2 172.1h1.8M70 176.1h-5v13.9h5M71.4 171.2h-1.4v23.7h1.4M177.4 171.2h1.4v23.7h-1.4M178.8 176.1h5v13.9h-5M178.8 172.1h1.8M180.6 172.1l.2 .2v3.8"/>
<path d="M180.6 172.1v4M180.8 175.7l-.2 .2h-1.8M68 190v3.8l.2 .2M68.2 190v4M68.2 194h1.8M70 190.2h-1.8l-.2 .2M178.8 194h1.8M178.8 190.2h1.8M180.6 190.2v3.8M180.6 190.2l.2 .2M180.6 190v.2M180.8 190v3.8l-.2 .2"/>
<path d="M71.4 230.9h106M108.7 230.9v1.4h23.7v-1.4M109.6 232.3v1.8M109.6 234.1l.2 .2h3.7M109.6 234.1h3.9M113.4 232.3v1.8l-.2 .2M113.5 232.3v5.1h14v-5.1M127.5 234.1h4M127.7 232.3v1.8l.2 .2M131.5 232.3v1.8M131.5 234.1l-.2 .2h-3.8M137.5 230.9v1.4h19.9v-1.4"/>
<path d="M138.4 234.1l.2 .2h3.4l.2-.2M138.4 232.3v1.8M138.4 234.1h3.8M142.2 232.3v1.8M142.4 232.3v5.1h10.1v-5.1M152.7 232.3v1.8M152.7 234.1l.2 .2h3.4l.2-.2M152.7 234.1h3.8M156.5 232.3v1.8"/>
<circle cx="111.5" cy="65.1" r=".77"/>
<circle cx="111.5" cy="65.1" r="1.7"/>
<circle cx="111.5" cy="65.1" r="1.9"/>
<circle cx="113.3" cy="75.1" r="1.9"/>
<circle cx="113.3" cy="75.1" r=".77"/>
<circle cx="113.3" cy="75.1" r="1.7"/>
<circle cx="116.1" cy="65.7" r=".41"/>
<circle cx="116.1" cy="65.7" r=".28"/>
<circle cx="116.7" cy="64.6" r=".41"/>
<circle cx="116.7" cy="64.6" r=".28"/>
<circle cx="117.4" cy="65.7" r=".41"/>
<circle cx="117.4" cy="65.7" r=".28"/>
<circle cx="117.9" cy="75.7" r=".28"/>
<circle cx="117.9" cy="75.7" r=".41"/>
<circle cx="118" cy="64.6" r=".41"/>
<circle cx="118" cy="64.6" r=".28"/>
<circle cx="118.5" cy="74.6" r=".28"/>
<circle cx="118.5" cy="74.6" r=".41"/>
<circle cx="118.6" cy="65.7" r=".41"/>
<circle cx="118.6" cy="65.7" r=".28"/>
<circle cx="119.2" cy="75.7" r=".28"/>
<circle cx="119.2" cy="75.7" r=".41"/>
<circle cx="119.3" cy="64.6" r=".41"/>
<circle cx="119.3" cy="64.6" r=".28"/>
<circle cx="119.8" cy="74.6" r=".28"/>
<circle cx="119.8" cy="74.6" r=".41"/>
<circle cx="119.9" cy="65.7" r=".41"/>
<circle cx="119.9" cy="65.7" r=".28"/>
<circle cx="120.4" cy="75.7" r=".28"/>
<circle cx="120.4" cy="75.7" r=".41"/>
<circle cx="120.5" cy="64.6" r=".41"/>
<circle cx="120.5" cy="64.6" r=".28"/>
<circle cx="121.1" cy="74.6" r=".28"/>
<circle cx="121.1" cy="74.6" r=".41"/>
<circle cx="121.2" cy="65.7" r=".41"/>
<circle cx="121.2" cy="65.7" r=".28"/>
<circle cx="121.7" cy="75.7" r=".28"/>
<circle cx="121.7" cy="75.7" r=".41"/>
<circle cx="121.8" cy="64.6" r=".41"/>
<circle cx="121.8" cy="64.6" r=".28"/>
<circle cx="122.3" cy="74.6" r=".28"/>
<circle cx="122.3" cy="74.6" r=".41"/>
<circle cx="122.4" cy="65.7" r=".41"/>
<circle cx="122.4" cy="65.7" r=".28"/>
<circle cx="123" cy="75.7" r=".28"/>
<circle cx="123" cy="75.7" r=".41"/>
<circle cx="123.1" cy="64.6" r=".41"/>
<circle cx="123.1" cy="64.6" r=".28"/>
<circle cx="123.7" cy="65.7" r=".41"/>
<circle cx="123.7" cy="65.7" r=".28"/>
<circle cx="124.3" cy="64.6" r=".41"/>
<circle cx="124.3" cy="64.6" r=".28"/>
<circle cx="125" cy="65.7" r=".41"/>
<circle cx="125" cy="65.7" r=".28"/>
<circle cx="127.6" cy="75.1" r="1.9"/>
<circle cx="127.6" cy="75.1" r=".77"/>
<circle cx="127.6" cy="75.1" r="1.7"/>
<circle cx="129.6" cy="65.1" r="1.7"/>
<circle cx="129.6" cy="65.1" r="1.9"/>
<circle cx="129.6" cy="65.1" r=".77"/>
<circle cx="140.3" cy="75.1" r="1.9"/>
<circle cx="140.3" cy="75.1" r="1.7"/>
<circle cx="140.3" cy="75.1" r=".77"/>
<circle cx="144.9" cy="75.7" r=".41"/>
<circle cx="144.9" cy="75.7" r=".28"/>
<circle cx="145.5" cy="74.6" r=".41"/>
<circle cx="145.5" cy="74.6" r=".28"/>
<circle cx="146.2" cy="75.7" r=".41"/>
<circle cx="146.2" cy="75.7" r=".28"/>
<circle cx="146.8" cy="74.6" r=".41"/>
<circle cx="146.8" cy="74.6" r=".28"/>
<circle cx="147.4" cy="75.7" r=".41"/>
<circle cx="147.4" cy="75.7" r=".28"/>
<circle cx="148.1" cy="74.6" r=".41"/>
<circle cx="148.1" cy="74.6" r=".28"/>
<circle cx="148.7" cy="75.7" r=".41"/>
<circle cx="148.7" cy="75.7" r=".28"/>
<circle cx="149.3" cy="74.6" r=".41"/>
<circle cx="149.3" cy="74.6" r=".28"/>
<circle cx="150" cy="75.7" r=".41"/>
<circle cx="150" cy="75.7" r=".28"/>
<circle cx="154.6" cy="75.1" r="1.9"/>
<circle cx="154.6" cy="75.1" r="1.7"/>
<circle cx="154.6" cy="75.1" r=".77"/>
<circle cx="369.8" cy="90.2" r=".25"/>
<circle cx="370.2" cy="89.1" r=".25"/>
<circle cx="370.7" cy="89.7" r=".25"/>
<circle cx="371.1" cy="88.5" r=".25"/>
<circle cx="371.2" cy="97.6" r=".25"/>
<circle cx="371.6" cy="89.2" r=".25"/>
<circle cx="371.6" cy="96.4" r=".25"/>
<circle cx="372" cy="88" r=".25"/>
<circle cx="372.1" cy="97.1" r=".25"/>
<circle cx="372.5" cy="88.7" r=".25"/>
<circle cx="372.5" cy="95.9" r=".25"/>
<circle cx="372.9" cy="87.5" r=".25"/>
<circle cx="373" cy="96.5" r=".25"/>
<circle cx="373.4" cy="88.1" r=".25"/>
<circle cx="373.4" cy="95.4" r=".25"/>
<circle cx="373.8" cy="87" r=".25"/>
<circle cx="373.9" cy="96" r=".25"/>
<circle cx="374.3" cy="87.6" r=".25"/>
<circle cx="374.7" cy="86.5" r=".25"/>
<circle cx="375.2" cy="87.1" r=".25"/>
<circle cx="74.4" cy="133.9" r="1.6"/>
<circle cx="174.4" cy="133.9" r="1.6"/>
<circle cx="74.4" cy="233.9" r="1.6"/>
<circle cx="174.4" cy="233.9" r="1.6"/>
</g>
<text font-size="6.2" x="374" y="286.3">СПУТНИКС</text>
<g font-size="5.5">
<text x="304.3" y="269.2">Габаритный чертеж</text>
<text x="306.4" y="264.1">Роутер SpaceWire</text>
</g>
<g font-size="4.8">
<text x="116.5" y="42.3">2</text>
<text x="143.5" y="42.3">3</text>
<text x="153.4" y="42.3">3</text>
<text x="248" y="215.8">1.</text>
<text x="258" y="215.8">* - размеры для справок.</text>
<text x="248" y="220.4">2.</text>
<text x="258" y="220.4">Micro-D 15 pin - информационный разъем - 4 шт.</text>
<text x="248" y="224.9">3.</text>
<text x="258" y="224.9">Micro-D 9 pin - разъем питания - 5 шт.</text>
<text x="190.7" y="251.3">4отв.</text>
<text x="384" y="265.6">0,15</text>
<text x="402.3" y="265.3">1:1</text>
</g>
<g font-size="4.8" fill="#808080">
<text x="53.9" y="73.9" transform="rotate(-90 53.9 73.9)">30</text>
<text x="116.1" y="119.4">118,90*</text>
<text x="192.8" y="181.7" transform="rotate(-90 192.8 181.7)">0,1</text>
<text x="53.9" y="192.2" transform="rotate(-90 53.9 192.2)">106,90*</text>
<text x="192.8" y="192.9" transform="rotate(-90 192.8 192.9)">100</text>
<text x="115.4" y="246.3">100</text>
<text x="126.7" y="246.3">0,1</text>
<text x="194.3" y="246.3">3,20</text>
</g>
<g font-size="3.4">
<text x="11.5" y="104.5" transform="rotate(-90 11.5 104.5)">Справ. №</text>
<text x="11.6" y="174.7" transform="rotate(-90 11.6 174.7)">Подп. и дата</text>
<text x="11.4" y="204.9" transform="rotate(-90 11.4 204.9)">Инв. № дубл.</text>
<text x="11.4" y="229.6" transform="rotate(-90 11.4 229.6)">Взам. инв. №</text>
<text x="369" y="255.5">Лит.</text>
<text x="382.8" y="255.5">Масса</text>
<text x="398.4" y="255.6">Масштаб</text>
<text x="11.4" y="259.2" transform="rotate(-90 11.4 259.2)">Подп. и дата</text>
<text x="230.5" y="260.5">Изм.</text>
<text x="238.4" y="260.4">Лист</text>
<text x="251.1" y="260.4">№ докум.</text>
<text x="273" y="260.4">Подп.</text>
<text x="286" y="260.4">Дата</text>
<text x="230.5" y="265.7">Разраб.</text>
<text x="230.5" y="275.7">Т. контр.</text>
<text x="230.6" y="270.7">Пров.</text>
<text x="366.2" y="275.3">Лист 1</text>
<text x="386.3" y="275.2">Листов 1</text>
<text x="230.6" y="285.7">Н. контр.</text>
<text x="11.6" y="290" transform="rotate(-90 11.6 290)">Инв. № подл.</text>
<text x="230.6" y="290.7">Утв.</text>
<text x="322.5" y="295">Копировал</text>
<text x="394.6" y="295">Формат А3</text>
</g>
</svg>
